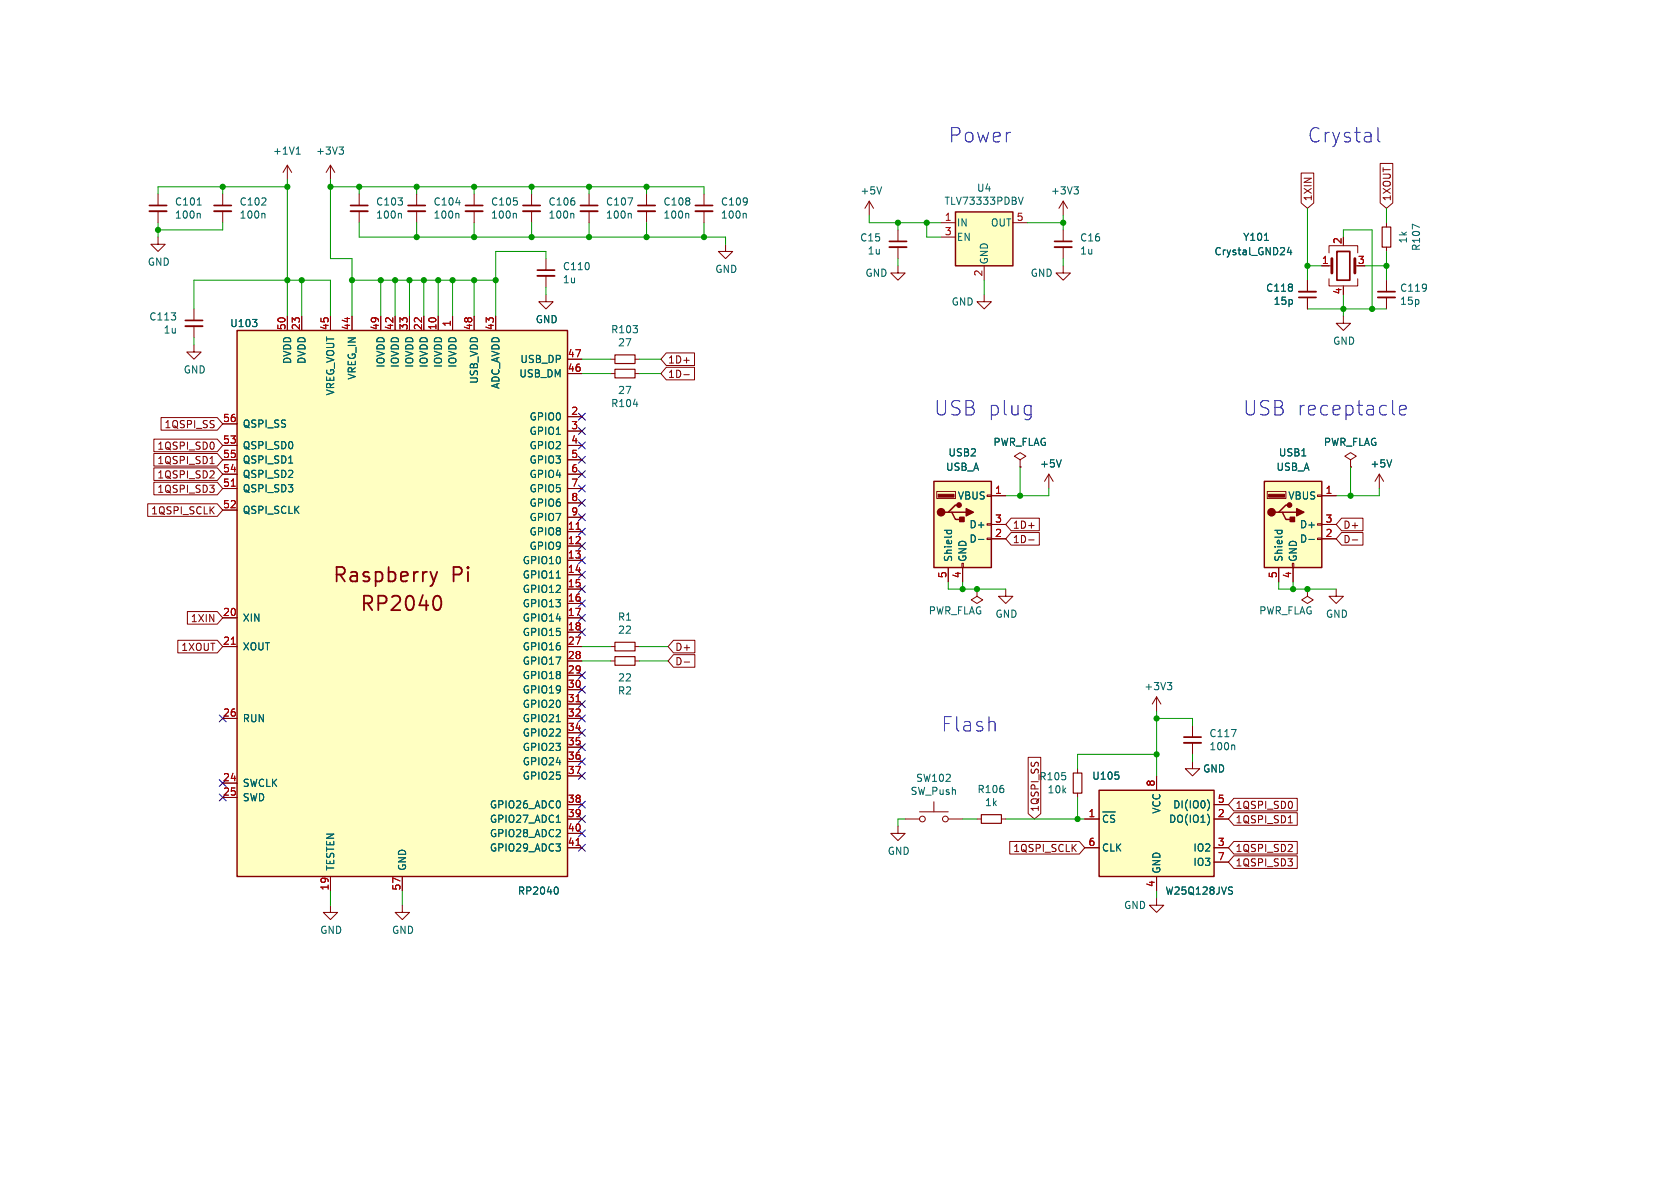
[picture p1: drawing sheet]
<svg xmlns="http://www.w3.org/2000/svg" width="297mm" height="210mm" viewBox="0 0 297 210" stroke-linecap="round" stroke-linejoin="round" font-family="sans-serif">
<g fill="none" stroke="#840000" stroke-width=".18">
<path d="M27.9 34.3v2M27.9 37.3v2.1M39.4 34.3v2M39.4 37.3v2.1M50.8 29.2v2.6M50.8 29.2l-.8 1.3M50.8 29.2l.8 1.3M58.4 29.2v2.6M58.4 29.2l-.7 1.3M58.4 29.2l.8 1.3M63.5 34.3v2M63.5 37.3v2.1"/>
<path d="M73.7 34.3v2M73.7 37.3v2.1M83.8 34.3v2M83.8 37.3v2.1M94 34.3v2M94 37.3v2.1M104.1 34.3v2M104.1 37.3v2.1M114.3 34.3v2M114.3 37.3v2.1M124.5 34.3v2M124.5 37.3v2.1"/>
<path d="M153.7 35.6l-.8 1.2M153.7 35.6v2.5M153.7 35.6l.7 1.2M166.4 39.4h2.5M179.1 39.4h2.5M188 35.6v2.5M188 35.6l-.8 1.2M188 35.6l.7 1.2M230 30.6h2.3v5.3l-1.2 .9-1.1-.9zM244 28.9h2.2v7l-1.1 .9-1.1-.9zM245.1 39.4v.7M27.9 41.9v1.3h1.3l-1.3 1.3-1.2-1.3h1.2"/>
<path d="M34.3 54.6v2M34.3 57.7v2M50.8 55.9v2.5M53.3 55.9v2.5M58.4 55.9v2.5M62.2 55.9v2.5M67.3 55.9v2.5M69.8 55.9v2.5M72.4 55.9v2.5M74.9 55.9v2.5M77.5 55.9v2.5M80 55.9v2.5"/>
<path d="M83.8 55.9v2.5M87.6 55.9v2.5M96.5 52.1v1.2h1.3l-1.3 1.3-1.3-1.3h1.3M96.5 45.7v2.1M96.5 48.8v2M128.3 43.2v1.3h1.2l-1.2 1.2-1.3-1.2h1.3M158.7 47v1.3h1.3l-1.3 1.2-1.2-1.2h1.2M158.7 40.6v2.1M158.7 43.7v2M166.4 41.9h2.5M174 52.1v1.2h1.3l-1.3 1.3-1.3-1.3h1.3M174 47v2.5"/>
<path d="M188 47v1.3h1.2l-1.2 1.2-1.3-1.2h1.3M188 40.6v2.1M188 43.7v2M231.1 49.5v2.1M231.1 52.6v2M233.7 47h1.8M234.9 49.3v1.2h5.1v-1.2M234.9 44.7v-1.3h5.1v1.3M237.5 55.9v1.3h1.3l-1.3 1.2-1.3-1.2h1.3M237.5 50.5v.3M245.1 43.7v.8M245.1 49.5v2.1"/>
<path d="M245.1 52.6v2M27.2 77.6h11.2l1 1.1-1 1.2h-11.2zM28.5 73.8h9.9l1 1.1-1 1.1h-9.9zM34.3 61v1.2h1.3l-1.3 1.3-1.3-1.3h1.3M39.4 78.7h2.5M39.4 74.9h2.5M100.3 73.7h2.6M100.3 76.2h2.6M100.3 78.7h2.6M100.3 66h2.6M100.3 63.5h2.6M107.9 66h.8"/>
<path d="M107.9 63.5h.8M112.3 66h.7M112.3 63.5h.7M117.8 64.9h5v2.3h-5l-1-1.2zM117.8 62.4h5v2.2h-5l-1-1.1zM120.9 66.2h1M26.1 89.1h12.3l1 1.1-1 1.1h-12.3zM27.2 82.7h11.2l1 1.1-1 1.1h-11.2zM27.2 80.2h11.2l1 1.1-1 1.1h-11.2zM27.2 85.2h11.2l1 1.2-1 1.1h-11.2zM37.1 82h.8M39.4 81.3h2.5"/>
<path d="M39.4 86.4h2.5M39.4 90.2h2.5M39.4 83.8h2.5M100.3 94h2.6M100.3 96.5h2.6M100.3 99.1h2.6M100.3 81.3h2.6M100.3 86.4h2.6M100.3 83.8h2.6M100.3 88.9h2.6M100.3 91.4h2.6M165.6 86.9h3.3v1.2h-3.3z"/>
<path d="M170.1 99.6h.2v.7h-.2zM174.5 95.1h.8v.3h-.8zM174.5 92.6h.8v.2h-.8zM174.5 87.5h.8v.3h-.8zM175.3 87.6h2.5M175.3 95.3h2.5M175.3 92.7h2.5M178.8 91.6h4.9v2.2h-4.9l-1-1.1zM178.8 94.1h4.9v2.3h-4.9l-1-1.1zM180.3 81.3l1.1-.7-1.1-.6-1 .6 1 .7v1.3M180.3 82.6h.1M181.9 95.4h.9"/>
<path d="M185.4 83.8l-.7 1.3M185.4 83.8v2.6M185.4 83.8l.8 1.3M224 86.9h3.3v1.2h-3.3zM228.5 99.6h.2v.7h-.2zM232.9 95.1h.8v.3h-.8zM232.9 92.6h.8v.2h-.8zM232.9 87.5h.8v.3h-.8zM233.7 87.6h2.5M233.7 95.3h2.5M233.7 92.7h2.5M237.2 94.1h3.8v2.3h-3.8l-1-1.1z"/>
<path d="M237.2 91.6h3.8v2.2h-3.8l-1-1.1zM238.8 81.3l1-.7-1-.6-1.1 .6 1.1 .7v1.3M238.8 82.6h.1M239.1 95.4h.9M243.8 83.8l-.7 1.3M243.8 83.8v2.6M243.8 83.8l.8 1.3M31.4 113.2h7l1 1.1-1 1.1h-7zM33.1 108.1h5.3l1 1.1-1 1.1h-5.3zM39.4 109.2h2.5M39.4 114.3h2.5M100.3 101.6h2.6"/>
<path d="M100.3 104.1h2.6M100.3 106.7h2.6M100.3 109.2h2.6M100.3 111.8h2.6M100.3 114.3h2.6M100.3 116.8h2.6M100.3 119.4h2.6M107.9 114.3h.8M107.9 116.8h.8M112.3 114.3h.7M112.3 116.8h.7M119.1 113.2h3.7v2.2h-3.7l-1-1.1z"/>
<path d="M119.1 115.7h3.7v2.3h-3.7l-1-1.2zM121 117h.9M167.6 100.3v2.6M170.2 100.3v2.6M172.7 104.1v1.3l1 .6-1 .7-1-.7 1-.6M172.7 104.1h.1M177.8 104.1v1.3h1.3l-1.3 1.3-1.3-1.3h1.3M226.1 100.3v2.6M228.6 100.3v2.6M231.1 104.1v1.3l1.1 .6-1.1 .7-1-.7 1-.6M231.1 104.1h.1M236.2 104.1v1.3h1.3l-1.3 1.3-1.3-1.3h1.3"/>
<path d="M39.4 138.4h2.5M39.4 127h2.5M100.3 127h2.6M100.3 121.9h2.6M100.3 124.5h2.6M100.3 129.5h2.6M100.3 132.1h2.6M100.3 134.6h2.6M100.3 137.2h2.6M181.8 133.9h2.2v9.9l-1.1 1-1.1-1zM190.5 135.9v.8M204.5 123.2v2.5"/>
<path d="M204.5 137.2v2.5M204.5 123.2l-.8 1.3M204.5 123.2l.7 1.3M210.8 134.6v1.3h1.3l-1.3 1.3-1.3-1.3h1.3M210.8 128.3v2M210.8 131.3v2.1M39.4 141h2.5M58.4 154.9v2.6M71.1 154.9v2.6M100.3 142.2h2.6M100.3 144.8h2.6M100.3 147.3h2.6"/>
<path d="M100.3 149.9h2.6M158.7 146.1v1.2h1.3l-1.3 1.3-1.2-1.3h1.2M160 144.8h2.6M162.6 143.5h5M165.1 141.7v1.8M167.6 144.8h2.6M172.7 144.8h.8M177 144.8h.8M178.5 148.7h12.3l1 1.2-1 1.1h-12.3zM190.5 140.2v.8M191.8 144.8h2.5M191.8 149.9h2.5"/>
<path d="M204.5 158.8v1.2h1.2l-1.2 1.3-1.3-1.3h1.3M204.5 154.9v2.6M214.6 142.2h2.6M214.6 144.8h2.6M214.6 149.9h2.6M214.6 152.4h2.6M218.1 141.1h11.2v2.3h-11.2l-.9-1.2zM218.1 151.3h11.2v2.2h-11.2l-.9-1.1zM218.1 148.7h11.2v2.3h-11.2l-.9-1.1zM218.1 143.7h11.2v2.2h-11.2l-.9-1.1zM227.8 145.5h.7M58.4 160v1.3h1.3l-1.3 1.3-1.3-1.3h1.3"/>
<path d="M71.1 160v1.3h1.3l-1.3 1.3-1.3-1.3h1.3"/>
<circle cx="163.1" cy="144.8" r=".51"/>
<circle cx="167.1" cy="144.8" r=".51"/>
</g>
<g fill="none" stroke="#840000" stroke-width=".33">
<path d="M26.4 37.3h3.1M37.8 37.3h3.1M62 37.3h3M72.1 37.3h3.1M82.3 37.3h3M92.5 37.3h3M102.6 37.3h3.1M112.8 37.3h3M122.9 37.3h3.1M32.8 57.7h3M95 48.8h3M157.2 43.7h3.1"/>
<path d="M186.4 43.7h3.1M229.6 51.6h3.1M243.6 52.6h3M209.3 131.3h3"/>
</g>
<g fill="none" stroke="#840000" stroke-width=".3">
<path d="M26.4 36.3h3.1M37.8 36.3h3.1M62 36.3h3M72.1 36.3h3.1M82.3 36.3h3M92.5 36.3h3M102.6 36.3h3.1M112.8 36.3h3M122.9 36.3h3.1M32.8 56.6h3M95 47.8h3M157.2 42.7h3.1"/>
<path d="M186.4 42.7h3.1M229.6 52.6h3.1M236.3 44.5h2.3v5h-2.3zM243.6 51.6h3M209.3 130.3h3"/>
</g>
<g fill="none" stroke="#006464" stroke-width=".18">
<path d="M34.9 36.2h.7M35.2 37.7l.2 .2v.7M46.7 37.7l.1 .2v.7M52.4 27.3h.7M52.6 26.2l.1-.2v1.3M59.9 26h.8l-.4 .5M60.5 26.5l.2 .2v.3l-.2 .3M70.8 37.7l.2 .2v.7M80.9 37.7l.2 .2v.7M91.1 37.7l.2 .2v.7M101.3 37.7l.1 .2v.7M111.4 37.7l.2 .2v.7"/>
<path d="M121.6 37.7l.2 .2v.7M131.7 37.7l.2 .2v.7M155.9 33l-.5 1.3M180.9 34.9l-.4 1.2M189.9 33h.7l-.4 .5M190.4 33.5l.2 .2v.4l-.2 .2M223.5 42.5h.8M227.9 43.7l-.3 .9h.8M228.2 44.2v.8M167 93.8h1.2M167.4 93.8v.3M168.2 93.8v.3"/>
<path d="M173 95.4h.9M187.6 81.3l-.4 1.3M225.4 93.8h1.2M225.9 93.8l-.1 .3M226.6 93.8v.3M231.4 95.4h1M246 81.3l-.4 1.3M98.3 102.2h.8M98.3 127.6h.8M197.8 137.1v.5M206.4 120.7h.7l-.4 .4M206.9 121.1l.2 .3v.3l-.2 .2"/>
<path d="M218.1 131.7l.2 .2v.6M98.3 145.4h.8M98.4 156.8a.79 .79 0 0 1 0 1.3M194.9 143.5h2.3M195.8 144.2l-.3-.1-.4 .3M197.1 144.2l-.5-.1-.3 .2M213.5 141.4a1.49 1.49 0 0 1 0 1.9M213.7 144.3l.1 .5-.1 .7M217.7 157.5l.2 .2-.2 .4M217.7 156.8l.2 .1"/>
</g>
<g fill="#ffffc2" stroke="#ffffc2" stroke-width=".18">
<path d="M41.9 58.4h58.4v96.5h-58.4z"/>
<path d="M165.1 85.1h10.2v15.2h-10.2z"/>
<path d="M194.3 139.7h20.3v15.2h-20.3z"/>
<path d="M223.5 85.1h10.2v15.2h-10.2z"/>
<path d="M168.9 37.5h10.2v9.5h-10.2z"/>
</g>
<path d="M168.9 37.5h10.2v9.5h-10.2zM41.9 58.4h58.4v96.5h-58.4zM165.1 85.1h10.2v15.2h-10.2zM167.6 90.6h.7l.6 1.2h1.3M168.3 90.6h2.5M169.5 89.3h-.6l-1.3 1.3h-.6M223.5 85.1h10.2v15.2h-10.2zM226.1 90.6h.6l.6 1.2h1.3M226.7 90.6h2.5M228 89.3h-.7l-1.2 1.3h-.7M194.3 139.7h20.3v15.2h-20.3z" fill="none" stroke="#840000" stroke-width=".25"/>
<path d="M76.1 101.1l.6 1.7M76.7 102.8l-.3 .6-.3 .2M77.3 101.1l-.6 1.7M77.4 105.3a1.49 1.49 0 0 1 .5 2.1l-.5 .5" fill="none" stroke="#840000" stroke-width=".32"/>
<path d="M40.9 86h.7M101.8 93.6h.8M40.9 113.9h.7M101.8 124.1h.8M101.8 149.5h.8" fill="none" stroke="#a90000" stroke-width=".18"/>
<g fill="#840000" stroke="#840000" stroke-width=".25">
<path d="M170.8 89.9l1.3 .7-1.3 .6z"/>
<path d="M169.7 91.4h.7v.8h-.7z"/>
<path d="M229.2 89.9l1.3 .7-1.3 .6z"/>
<path d="M228.1 91.4h.8v.8h-.8z"/>
<circle cx="166.4" cy="90.6" r=".63"/>
<circle cx="169.5" cy="89.3" r=".38"/>
<circle cx="224.8" cy="90.6" r=".63"/>
<circle cx="228" cy="89.3" r=".38"/>
</g>
<g fill="#840000" stroke="#840000" stroke-width=".18">
<path d="M165.9 87.4h2.8v.5h-2.8z"/>
<path d="M224.3 87.4h2.8v.5h-2.8z"/>
</g>
<path d="M244.3 40.1h1.6v3.6h-1.6zM108.7 65.3h3.6v1.5h-3.6zM108.7 62.7h3.6v1.6h-3.6zM108.7 113.5h3.6v1.6h-3.6zM108.7 116.1h3.6v1.5h-3.6zM189.7 136.7h1.6v3.5h-1.6zM173.5 144h3.5v1.5h-3.5z" fill="none" stroke="#840000" stroke-width=".2"/>
<path d="M235.5 45.7v2.6M239.5 45.7v2.6" fill="none" stroke="#840000" stroke-width=".51"/>
<path d="M243.6 22.5v2.2l.4 .4M182 71.7l.3 .1M182.3 71.7v2l-.1 .3M182.3 73.2l-.3 .1M246.3 73.2l.3 .1M247.4 72.5l1.2-.2-.1-.5-.7-.1-.4 .3v1l.1 .2 .3 .1 .7-.1" fill="none" stroke="#0000c2" stroke-width=".18"/>
<g fill="none" stroke="#009600" stroke-width=".18">
<path d="M27.9 39.4v2.5M39.4 39.4v1.2h-11.5M39.4 33v1.3M50.8 33h-22.9v1.3M50.8 31.8v24.1M58.4 31.8v13.9h3.8v10.2M58.4 33h66.1v1.3M63.5 39.4v2.5h64.8v1.3M63.5 33v1.3M73.7 33v1.3M73.7 39.4v2.5M83.8 33v1.3"/>
<path d="M83.8 39.4v2.5M94 33v1.3M94 39.4v2.5M104.1 33v1.3M104.1 39.4v2.5M114.3 33v1.3M114.3 39.4v2.5M124.5 39.4v2.5M153.7 38.1v1.3h12.7M158.7 39.4v1.2M163.8 39.4v2.5h2.6M181.6 39.4h6.4"/>
<path d="M188 38.1v2.5M231.1 36.8v12.7M245.1 36.8v2.6M34.3 54.6v-5.1h24.1v6.4M34.3 59.7v1.3M53.3 49.5v6.4M62.2 49.5h25.4M67.3 49.5v6.4M69.8 49.5v6.4M72.4 49.5v6.4M74.9 49.5v6.4M77.5 49.5v6.4"/>
<path d="M80 49.5v6.4M83.8 49.5v6.4M96.5 45.7v-1.2h-8.9v11.4M96.5 50.8v1.3M158.7 45.7v1.3M174 49.5v2.6M188 45.7v1.3M231.1 47h2.6M231.1 54.6h14M237.5 41.9v-1.3h5.1v14M237.5 52.1v3.8M241.3 47h3.8"/>
<path d="M245.1 44.5v5M102.9 66h5M102.9 63.5h5M113 66h3.8M113 63.5h3.8M180.3 82.6v5M185.4 86.4v1.2h-7.6M238.8 82.6v5M243.8 86.4v1.2h-7.6M102.9 116.8h5M102.9 114.3h5M113 116.8h5.1"/>
<path d="M113 114.3h5.1M167.6 102.9v1.2h10.2M170.2 102.9v1.2M226.1 102.9v1.2h10.1M228.6 102.9v1.2M204.5 125.7v11.5M204.5 127h6.3v1.3M204.5 133.4h-14v2.5M210.8 133.4v1.2M58.4 157.5v2.5M71.1 157.5v2.5M160 144.8h-1.3v1.3"/>
<path d="M170.2 144.8h2.5M177.8 144.8h14M190.5 141v3.8M204.5 157.5v1.3"/>
</g>
<g fill="none" stroke="#000084" stroke-width=".18">
<path d="M102.3 75.6l1.2 1.2M102.3 73.1l1.2 1.2M102.3 78.1l1.2 1.2M103.5 75.6l-1.2 1.2M103.5 73.1l-1.2 1.2M103.5 78.1l-1.2 1.2M102.3 95.9l1.2 1.2M102.3 88.3l1.2 1.2M102.3 90.8l1.2 1.2M102.3 98.5l1.2 1.2M102.3 85.8l1.2 1.2M102.3 83.2l1.2 1.2"/>
<path d="M102.3 80.7l1.2 1.2M102.3 93.4l1.2 1.2M103.5 95.9l-1.2 1.2M103.5 88.3l-1.2 1.2M103.5 90.8l-1.2 1.2M103.5 98.5l-1.2 1.2M103.5 85.8l-1.2 1.2M103.5 83.2l-1.2 1.2M103.5 80.7l-1.2 1.2M103.5 93.4l-1.2 1.2M102.3 118.8l1.2 1.2M102.3 111.2l1.2 1.2"/>
<path d="M102.3 101l1.2 1.2M102.3 108.6l1.2 1.2M102.3 106.1l1.2 1.2M102.3 103.5l1.2 1.2M103.5 118.8l-1.2 1.2M103.5 111.2l-1.2 1.2M103.5 101l-1.2 1.2M103.5 108.6l-1.2 1.2M103.5 106.1l-1.2 1.2M103.5 103.5l-1.2 1.2M38.8 126.4l1.2 1.2M38.8 137.8l1.2 1.2"/>
<path d="M40 126.4l-1.2 1.2M40 137.8l-1.2 1.2M102.3 126.4l1.2 1.2M102.3 121.3l1.2 1.2M102.3 123.9l1.2 1.2M102.3 131.5l1.2 1.2M102.3 128.9l1.2 1.2M102.3 136.6l1.2 1.2M102.3 134l1.2 1.2M103.5 126.4l-1.2 1.2M103.5 121.3l-1.2 1.2M103.5 123.9l-1.2 1.2"/>
<path d="M103.5 131.5l-1.2 1.2M103.5 128.9l-1.2 1.2M103.5 136.6l-1.2 1.2M103.5 134l-1.2 1.2M38.8 140.4l1.2 1.2M40 140.4l-1.2 1.2M102.3 146.7l1.2 1.2M102.3 144.2l1.2 1.2M102.3 141.6l1.2 1.2M102.3 149.3l1.2 1.2M103.5 146.7l-1.2 1.2M103.5 144.2l-1.2 1.2"/>
<path d="M103.5 141.6l-1.2 1.2M103.5 149.3l-1.2 1.2"/>
</g>
<g fill="#009600" stroke="#009600" stroke-width=".18">
<circle cx="67.3" cy="49.5" r=".46"/>
<circle cx="73.7" cy="33" r=".46"/>
<circle cx="58.4" cy="33" r=".46"/>
<circle cx="69.8" cy="49.5" r=".46"/>
<circle cx="72.4" cy="49.5" r=".46"/>
<circle cx="62.2" cy="49.5" r=".46"/>
<circle cx="63.5" cy="33" r=".46"/>
<circle cx="27.9" cy="40.6" r=".46"/>
<circle cx="50.8" cy="33" r=".46"/>
<circle cx="39.4" cy="33" r=".46"/>
<circle cx="53.3" cy="49.5" r=".46"/>
<circle cx="50.8" cy="49.5" r=".46"/>
<circle cx="74.9" cy="49.5" r=".46"/>
<circle cx="77.5" cy="49.5" r=".46"/>
<circle cx="73.7" cy="41.9" r=".46"/>
<circle cx="83.8" cy="41.9" r=".46"/>
<circle cx="83.8" cy="33" r=".46"/>
<circle cx="83.8" cy="49.5" r=".46"/>
<circle cx="80" cy="49.5" r=".46"/>
<circle cx="94" cy="41.9" r=".46"/>
<circle cx="87.6" cy="49.5" r=".46"/>
<circle cx="114.3" cy="33" r=".46"/>
<circle cx="114.3" cy="41.9" r=".46"/>
<circle cx="104.1" cy="33" r=".46"/>
<circle cx="124.5" cy="41.9" r=".46"/>
<circle cx="104.1" cy="41.9" r=".46"/>
<circle cx="94" cy="33" r=".46"/>
<circle cx="245.1" cy="47" r=".46"/>
<circle cx="228.6" cy="104.1" r=".46"/>
<circle cx="237.5" cy="54.6" r=".46"/>
<circle cx="231.1" cy="47" r=".46"/>
<circle cx="242.6" cy="54.6" r=".46"/>
<circle cx="238.8" cy="87.6" r=".46"/>
<circle cx="163.8" cy="39.4" r=".46"/>
<circle cx="158.7" cy="39.4" r=".46"/>
<circle cx="188" cy="39.4" r=".46"/>
<circle cx="180.3" cy="87.6" r=".46"/>
<circle cx="172.7" cy="104.1" r=".46"/>
<circle cx="170.2" cy="104.1" r=".46"/>
<circle cx="204.5" cy="133.4" r=".46"/>
<circle cx="204.5" cy="127" r=".46"/>
<circle cx="190.5" cy="144.8" r=".46"/>
<circle cx="231.1" cy="104.1" r=".46"/>
</g>
<g font-size="3.5" fill="#0000c2">
<text x="167.6" y="25.4">Power</text>
<text x="231.1" y="25.4">Crystal</text>
<text x="165.1" y="73.7">USB plug</text>
<text x="219.7" y="73.7">USB receptacle</text>
<text x="166.4" y="129.5">Flash</text>
</g>
<g font-size="3.5" fill="#840000">
<text x="58.8" y="103.3">Raspberry</text>
<text x="79.7" y="103.3">Pi</text>
<text x="63.6" y="108.3">RP2040</text>
</g>
<g font-size="1.8" fill="#006464">
<text x="48.2" y="27.5">+1V1</text>
<text x="55.8" y="27.5">+3V3</text>
<text x="152.1" y="34.5">+5V</text>
<text x="172.7" y="34">U4</text>
<text x="185.7" y="34.5">+3V3</text>
<text x="30.9" y="36.5">C101</text>
<text x="30.9" y="38.8">100n</text>
<text x="42.3" y="36.5">C102</text>
<text x="42.3" y="38.8">100n</text>
<text x="66.4" y="36.5">C103</text>
<text x="66.4" y="38.8">100n</text>
<text x="76.6" y="36.5">C104</text>
<text x="76.6" y="38.8">100n</text>
<text x="86.7" y="36.5">C105</text>
<text x="86.7" y="38.8">100n</text>
<text x="96.9" y="36.5">C106</text>
<text x="96.9" y="38.8">100n</text>
<text x="107.1" y="36.5">C107</text>
<text x="107.1" y="38.8">100n</text>
<text x="117.2" y="36.5">C108</text>
<text x="117.2" y="38.8">100n</text>
<text x="127.4" y="36.5">C109</text>
<text x="127.4" y="38.8">100n</text>
<text x="166.9" y="36.4">TLV73333PDBV</text>
<text x="169.2" y="40.2">IN</text>
<text x="175.1" y="40.2">OUT</text>
<text x="26.1" y="47.1">GND</text>
<text x="99.4" y="47.9">C110</text>
<text x="152" y="42.8">C15</text>
<text x="153.3" y="45.1">1u</text>
<text x="169.2" y="42.7">EN</text>
<text x="174.8" y="46.7" transform="rotate(-90 174.8 46.7)">GND</text>
<text x="190.9" y="42.8">C16</text>
<text x="190.9" y="45.1">1u</text>
<text x="214.6" y="45.3">Crystal_GND24</text>
<text x="219.7" y="42.7">Y101</text>
<text x="248.9" y="43.1" transform="rotate(-90 248.9 43.1)">1k</text>
<text x="251.2" y="44.4" transform="rotate(-90 251.2 44.4)">R107</text>
<text x="99.4" y="50.2">1u</text>
<text x="126.4" y="48.4">GND</text>
<text x="152.9" y="49.1">GND</text>
<text x="182.2" y="49.1">GND</text>
<text x="223.8" y="51.7">C118</text>
<text x="247.5" y="51.7">C119</text>
<text x="26.3" y="56.8">C113</text>
<text x="28.9" y="59.1">1u</text>
<text x="40.6" y="58">U103</text>
<text x="94.6" y="57.3">GND</text>
<text x="108" y="59.1">R103</text>
<text x="168.2" y="54.2">GND</text>
<text x="225.1" y="54">15p</text>
<text x="247.5" y="54">15p</text>
<text x="51.6" y="64.5" transform="rotate(-90 51.6 64.5)">DVDD</text>
<text x="54.2" y="64.5" transform="rotate(-90 54.2 64.5)">DVDD</text>
<text x="68.1" y="65.1" transform="rotate(-90 68.1 65.1)">IOVDD</text>
<text x="70.7" y="65.1" transform="rotate(-90 70.7 65.1)">IOVDD</text>
<text x="73.2" y="65.1" transform="rotate(-90 73.2 65.1)">IOVDD</text>
<text x="75.8" y="65.1" transform="rotate(-90 75.8 65.1)">IOVDD</text>
<text x="78.3" y="65.1" transform="rotate(-90 78.3 65.1)">IOVDD</text>
<text x="80.8" y="65.1" transform="rotate(-90 80.8 65.1)">IOVDD</text>
<text x="91.9" y="64.3">USB_DP</text>
<text x="109.2" y="61.4">27</text>
<text x="235.6" y="61.1">GND</text>
<text x="32.4" y="66.2">GND</text>
<text x="59.2" y="70" transform="rotate(-90 59.2 70)">VREG_VOUT</text>
<text x="63.1" y="67.2" transform="rotate(-90 63.1 67.2)">VREG_IN</text>
<text x="84.6" y="68" transform="rotate(-90 84.6 68)">USB_VDD</text>
<text x="88.5" y="68.9" transform="rotate(-90 88.5 68.9)">ADC_AVDD</text>
<text x="91.7" y="66.9">USB_DM</text>
<text x="109.2" y="69.8">27</text>
<text x="42.9" y="75.8">QSPI_SS</text>
<text x="93.5" y="74.5">GPIO0</text>
<text x="93.5" y="77">GPIO1</text>
<text x="108" y="72.1">R104</text>
<text x="42.9" y="79.6">QSPI_SD0</text>
<text x="42.9" y="82.1">QSPI_SD1</text>
<text x="93.5" y="79.6">GPIO2</text>
<text x="93.5" y="82.1">GPIO3</text>
<text x="167.2" y="83.4">USB_A</text>
<text x="167.6" y="80.8">USB2</text>
<text x="175.6" y="79">PWR_FLAG</text>
<text x="183.8" y="82.8">+5V</text>
<text x="225.6" y="83.4">USB_A</text>
<text x="226" y="80.8">USB1</text>
<text x="234" y="79">PWR_FLAG</text>
<text x="242.2" y="82.8">+5V</text>
<text x="42.9" y="87.2">QSPI_SD3</text>
<text x="42.9" y="84.6">QSPI_SD2</text>
<text x="93.5" y="84.6">GPIO4</text>
<text x="93.5" y="87.2">GPIO5</text>
<text x="93.5" y="89.7">GPIO6</text>
<text x="169.2" y="88.5">VBUS</text>
<text x="227.6" y="88.5">VBUS</text>
<text x="42.9" y="91">QSPI_SCLK</text>
<text x="93.5" y="94.8">GPIO8</text>
<text x="93.5" y="92.3">GPIO7</text>
<text x="171.3" y="93.5">D+</text>
<text x="229.7" y="93.5">D+</text>
<text x="92.3" y="99.9">GPIO10</text>
<text x="93.5" y="97.3">GPIO9</text>
<text x="168.5" y="99.3" transform="rotate(-90 168.5 99.3)">Shield</text>
<text x="171" y="99.3" transform="rotate(-90 171 99.3)">GND</text>
<text x="171.3" y="96.1">D-</text>
<text x="226.9" y="99.3" transform="rotate(-90 226.9 99.3)">Shield</text>
<text x="229.4" y="99.3" transform="rotate(-90 229.4 99.3)">GND</text>
<text x="229.7" y="96.1">D-</text>
<text x="92.3" y="102.4">GPIO11</text>
<text x="92.3" y="105">GPIO12</text>
<text x="92.3" y="107.5">GPIO13</text>
<text x="42.9" y="110">XIN</text>
<text x="92.3" y="110">GPIO14</text>
<text x="92.3" y="112.6">GPIO15</text>
<text x="109.2" y="109.9">R1</text>
<text x="109.2" y="112.2">22</text>
<text x="164.1" y="108.8">PWR_FLAG</text>
<text x="175.9" y="109.4">GND</text>
<text x="222.5" y="108.8">PWR_FLAG</text>
<text x="234.3" y="109.4">GND</text>
<text x="42.9" y="115.1">XOUT</text>
<text x="92.3" y="115.1">GPIO16</text>
<text x="92.3" y="117.7">GPIO17</text>
<text x="92.3" y="120.2">GPIO18</text>
<text x="92.3" y="122.7">GPIO19</text>
<text x="92.3" y="125.3">GPIO20</text>
<text x="109.2" y="122.9">R2</text>
<text x="109.2" y="120.6">22</text>
<text x="202.2" y="122.2">+3V3</text>
<text x="42.9" y="127.8">RUN</text>
<text x="92.3" y="127.8">GPIO21</text>
<text x="92.3" y="130.4">GPIO22</text>
<text x="213.7" y="130.5">C117</text>
<text x="92.3" y="132.9">GPIO23</text>
<text x="92.3" y="135.4">GPIO24</text>
<text x="92.3" y="138">GPIO25</text>
<text x="193" y="138">U105</text>
<text x="212.6" y="136.7">GND</text>
<text x="213.7" y="132.8">100n</text>
<text x="42.9" y="139.3">SWCLK</text>
<text x="42.9" y="141.8">SWD</text>
<text x="86.5" y="143.1">GPIO26_ADC0</text>
<text x="160.9" y="140.7">SW_Push</text>
<text x="161.9" y="138.4">SW102</text>
<text x="172.7" y="140.3">R106</text>
<text x="174.1" y="142.7">1k</text>
<text x="185.1" y="140.4">10k</text>
<text x="205.3" y="144" transform="rotate(-90 205.3 144)">VCC</text>
<text x="207.3" y="143.1">DI(IO0)</text>
<text x="86.5" y="145.6">GPIO27_ADC1</text>
<text x="86.5" y="148.1">GPIO28_ADC2</text>
<text x="194.8" y="146.2">~{CS}</text>
<text x="206.6" y="145.6">DO(IO1)</text>
<text x="59.2" y="153.9" transform="rotate(-90 59.2 153.9)">TESTEN</text>
<text x="71.9" y="153.9" transform="rotate(-90 71.9 153.9)">GND</text>
<text x="86.5" y="150.7">GPIO29_ADC3</text>
<text x="156.9" y="151.3">GND</text>
<text x="194.8" y="150.7">CLK</text>
<text x="205.3" y="154.4" transform="rotate(-90 205.3 154.4)">GND</text>
<text x="210.9" y="150.7">IO2</text>
<text x="210.9" y="153.2">IO3</text>
<text x="91.5" y="158.3">RP2040</text>
<text x="198.7" y="160.8">GND</text>
<text x="206" y="158.3">W25Q128JVS</text>
<text x="56.5" y="165.2">GND</text>
<text x="69.2" y="165.2">GND</text>
</g>
<g font-size="1.8" fill="#840000">
<text x="232.1" y="35.6" transform="rotate(-90 232.1 35.6)">1XIN</text>
<text x="246" y="35.6" transform="rotate(-90 246 35.6)">1XOUT</text>
<text x="118.1" y="64.4">1D+</text>
<text x="118.1" y="67">1D-</text>
<text x="29" y="75.8">1QSPI_SS</text>
<text x="27.7" y="82.2">1QSPI_SD1</text>
<text x="27.7" y="79.7">1QSPI_SD0</text>
<text x="27.7" y="84.7">1QSPI_SD2</text>
<text x="27.7" y="87.3">1QSPI_SD3</text>
<text x="26.6" y="91.1">1QSPI_SCLK</text>
<text x="179.1" y="93.6">1D+</text>
<text x="237.5" y="93.6">D+</text>
<text x="179.1" y="96.2">1D-</text>
<text x="237.5" y="96.2">D-</text>
<text x="33.6" y="110.1">1XIN</text>
<text x="31.9" y="115.2">1XOUT</text>
<text x="119.4" y="115.2">D+</text>
<text x="119.4" y="117.8">D-</text>
<text x="183.7" y="138.1">R105</text>
<text x="183.8" y="143.5" transform="rotate(-90 183.8 143.5)">1QSPI_SS</text>
<text x="218.4" y="143.2">1QSPI_SD0</text>
<text x="218.4" y="145.7">1QSPI_SD1</text>
<text x="179" y="150.8">1QSPI_SCLK</text>
<text x="218.4" y="153.3">1QSPI_SD3</text>
<text x="218.4" y="150.8">1QSPI_SD2</text>
</g>
<g font-size="1.8" fill="#a90000">
<text x="167" y="39.1">1</text>
<text x="167" y="41.7">3</text>
<text x="179.7" y="39.1">5</text>
<text x="233.6" y="46.7">1</text>
<text x="237.2" y="43.2" transform="rotate(-90 237.2 43.2)">2</text>
<text x="240" y="46.7">3</text>
<text x="173.7" y="48.9" transform="rotate(-90 173.7 48.9)">2</text>
<text x="237.2" y="52.1" transform="rotate(-90 237.2 52.1)">4</text>
<text x="50.5" y="58.4" transform="rotate(-90 50.5 58.4)">50</text>
<text x="53.1" y="58.4" transform="rotate(-90 53.1 58.4)">23</text>
<text x="58.2" y="58.4" transform="rotate(-90 58.2 58.4)">45</text>
<text x="62" y="58.4" transform="rotate(-90 62 58.4)">44</text>
<text x="67.1" y="58.4" transform="rotate(-90 67.1 58.4)">49</text>
<text x="69.6" y="58.4" transform="rotate(-90 69.6 58.4)">42</text>
<text x="72.1" y="58.4" transform="rotate(-90 72.1 58.4)">33</text>
<text x="74.7" y="58.4" transform="rotate(-90 74.7 58.4)">22</text>
<text x="77.2" y="58.4" transform="rotate(-90 77.2 58.4)">10</text>
<text x="79.8" y="57.8" transform="rotate(-90 79.8 57.8)">1</text>
<text x="83.6" y="58.4" transform="rotate(-90 83.6 58.4)">48</text>
<text x="87.4" y="58.4" transform="rotate(-90 87.4 58.4)">43</text>
<text x="100.3" y="65.8">46</text>
<text x="100.3" y="63.2">47</text>
<text x="39.4" y="74.7">56</text>
<text x="100.9" y="73.4">2</text>
<text x="100.9" y="75.9">3</text>
<text x="39.4" y="78.5">53</text>
<text x="39.4" y="83.6">54</text>
<text x="39.4" y="81">55</text>
<text x="100.9" y="78.5">4</text>
<text x="100.9" y="81">5</text>
<text x="100.9" y="83.6">6</text>
<text x="39.4" y="86.1">51</text>
<text x="39.4" y="89.9">52</text>
<text x="100.9" y="86.1">7</text>
<text x="100.9" y="88.6">8</text>
<text x="175.9" y="87.4">1</text>
<text x="234.3" y="87.4">1</text>
<text x="100.3" y="93.7">11</text>
<text x="100.9" y="91.2">9</text>
<text x="175.9" y="95">2</text>
<text x="175.9" y="92.5">3</text>
<text x="234.3" y="95">2</text>
<text x="234.3" y="92.5">3</text>
<text x="100.3" y="96.3">12</text>
<text x="100.3" y="98.8">13</text>
<text x="100.3" y="101.3">14</text>
<text x="100.3" y="103.9">15</text>
<text x="100.3" y="106.4">16</text>
<text x="167.4" y="102.3" transform="rotate(-90 167.4 102.3)">5</text>
<text x="169.9" y="102.3" transform="rotate(-90 169.9 102.3)">4</text>
<text x="225.8" y="102.3" transform="rotate(-90 225.8 102.3)">5</text>
<text x="228.3" y="102.3" transform="rotate(-90 228.3 102.3)">4</text>
<text x="39.4" y="109">20</text>
<text x="100.3" y="109">17</text>
<text x="100.3" y="111.5">18</text>
<text x="39.4" y="114">21</text>
<text x="100.3" y="114">27</text>
<text x="100.3" y="116.6">28</text>
<text x="100.3" y="119.1">29</text>
<text x="100.3" y="121.7">30</text>
<text x="100.3" y="124.2">31</text>
<text x="39.4" y="126.7">26</text>
<text x="100.3" y="126.7">32</text>
<text x="100.3" y="129.3">34</text>
<text x="100.3" y="131.8">35</text>
<text x="100.3" y="134.4">36</text>
<text x="100.3" y="136.9">37</text>
<text x="39.4" y="138.2">24</text>
<text x="39.4" y="140.7">25</text>
<text x="100.3" y="142">38</text>
<text x="204.2" y="139.1" transform="rotate(-90 204.2 139.1)">8</text>
<text x="215.2" y="142">5</text>
<text x="100.3" y="144.5">39</text>
<text x="100.3" y="147.1">40</text>
<text x="100.3" y="149.6">41</text>
<text x="192.4" y="144.5">1</text>
<text x="192.4" y="149.6">6</text>
<text x="215.2" y="144.5">2</text>
<text x="215.2" y="149.6">3</text>
<text x="215.2" y="152.1">7</text>
<text x="58.2" y="157.5" transform="rotate(-90 58.2 157.5)">19</text>
<text x="70.9" y="157.5" transform="rotate(-90 70.9 157.5)">57</text>
<text x="204.2" y="156.9" transform="rotate(-90 204.2 156.9)">4</text>
</g>
</svg>
